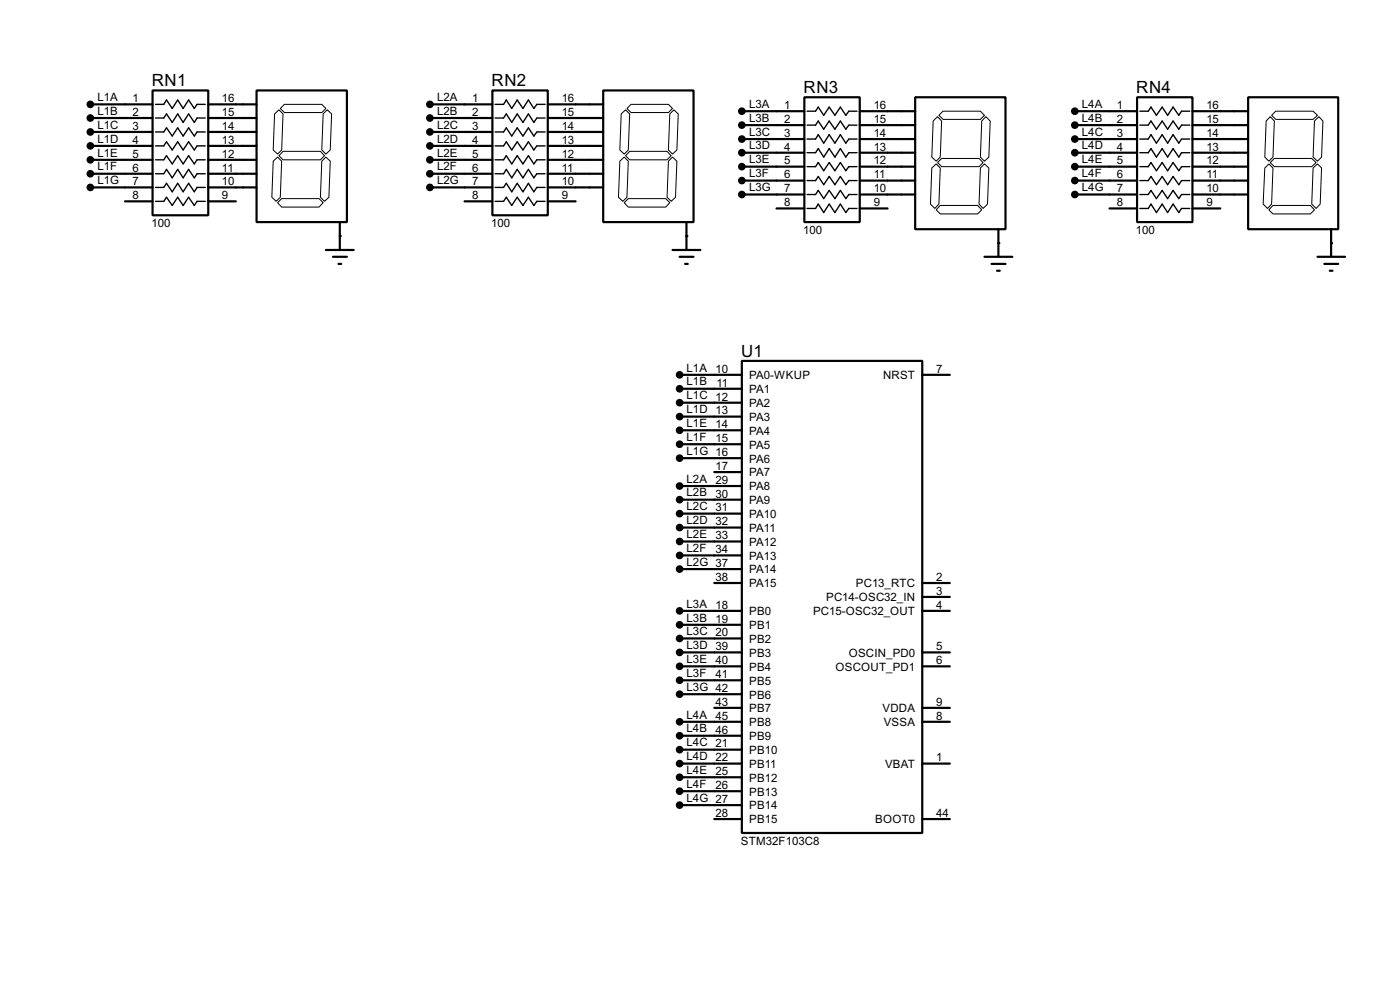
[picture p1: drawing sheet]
<svg xmlns="http://www.w3.org/2000/svg" width="256mm" height="180mm" viewBox="0 0 256 180" stroke-linecap="round" stroke-linejoin="round" font-family="sans-serif">
<g fill="none" stroke="#000" stroke-width=".4">
<path d="M16.6 19.1h11.4M28 16.6h10.2v22.8h-10.2zM38.2 19.1h8.8M47 16.6h16.6v24.1h-16.6zM78.8 19.1h11.4M90.2 16.6h10.2v22.8h-10.2zM100.4 19.1h10.1M110.5 16.6h16.6v24.1h-16.6zM147.4 17.8h10.1v22.9h-10.1zM167.7 17.8h16.5v24.2h-16.5zM208.3 17.8h10.2v22.9h-10.2zM228.7 17.8h16.5v24.2h-16.5z"/>
<path d="M16.6 21.6h11.4M16.6 24.2h11.4M16.6 26.7h11.4M16.6 29.3h11.4M16.6 31.8h11.4M16.6 34.3h11.4M22.9 36.9h5.1M38.2 21.6h8.8M38.2 24.2h8.8M38.2 26.7h8.8M38.2 29.3h8.8M38.2 31.8h8.8"/>
<path d="M38.2 34.3h8.8M38.2 36.9h5M78.8 21.6h11.4M78.8 24.2h11.4M78.8 26.7h11.4M78.8 29.3h11.4M78.8 31.8h11.4M78.8 34.3h11.4M85.1 36.9h5.1M100.4 21.6h10.1M100.4 24.2h10.1M100.4 26.7h10.1"/>
<path d="M100.4 29.3h10.1M100.4 31.8h10.1M100.4 34.3h10.1M100.4 36.9h5.1M135.9 20.4h11.5M135.9 22.9h11.5M135.9 25.5h11.5M135.9 28h11.5M135.9 30.5h11.5M135.9 33.1h11.5M135.9 35.6h11.5M142.3 38.2h5.1"/>
<path d="M157.5 20.4h10.2M157.5 22.9h10.2M157.5 25.5h10.2M157.5 28h10.2M157.5 30.5h10.2M157.5 33.1h10.2M157.5 35.6h10.2M157.5 38.2h5.1M196.9 20.4h11.4M196.9 22.9h11.4M196.9 25.5h11.4M196.9 28h11.4"/>
<path d="M196.9 30.5h11.4M196.9 33.1h11.4M196.9 35.6h11.4M203.3 38.2h5M218.5 20.4h10.2M218.5 22.9h10.2M218.5 25.5h10.2M218.5 28h10.2M218.5 30.5h10.2M218.5 33.1h10.2M218.5 35.6h10.2M218.5 38.2h5.1"/>
<path d="M59.7 45.8h5.1M61 47h2.6M62 48.3h.5M62.3 40.7v5.1M123.2 45.8h5.1M124.5 47h2.6M125.5 48.3h.5M125.8 40.7v5.1M180.4 47h5.1M181.7 48.3h2.5M182.7 49.6h.5M182.9 42v5"/>
<path d="M241.4 47h5M242.6 48.3h2.6M243.6 49.6h.5M243.9 42v5M124.5 68.6h11.4M124.5 71.2h11.4M124.5 73.7h11.4M124.5 76.3h11.4M124.5 78.8h11.4M135.9 66.1h33.1v86.4h-33.1zM169 68.6h5M124.5 81.3h11.4"/>
<path d="M124.5 83.9h11.4M124.5 89h11.4M124.5 91.5h11.4M124.5 94h11.4M124.5 96.6h11.4M124.5 99.1h11.4M130.9 86.4h5M124.5 101.7h11.4M124.5 104.2h11.4M124.5 111.8h11.4M124.5 114.4h11.4M124.5 116.9h11.4"/>
<path d="M124.5 119.4h11.4M130.9 106.7h5M169 111.8h5M169 119.4h5M169 106.7h5M169 109.3h5M124.5 122h11.4M124.5 124.5h11.4M124.5 127.1h11.4M124.5 132.1h11.4M124.5 134.7h11.4M124.5 137.2h11.4"/>
<path d="M124.5 139.8h11.4M130.9 129.6h5M169 122h5M169 132.1h5M169 139.8h5M169 129.6h5M124.5 142.3h11.4M124.5 144.8h11.4M124.5 147.4h11.4M130.9 149.9h5M169 149.9h5"/>
</g>
<g fill="#000">
<circle cx="62.3" cy="43.2" r=".2"/>
<circle cx="125.8" cy="43.2" r=".2"/>
<circle cx="182.9" cy="44.5" r=".2"/>
<circle cx="243.9" cy="44.5" r=".2"/>
</g>
<g fill="none" stroke="#000" stroke-width=".25">
<path d="M28.5 19.1h1.5l.5-.8 1.1 1.6 1-1.6 1 1.6 1-1.6 1 1.6 .5-.8h1.5M90.7 19.1h1.6l.5-.8 1 1.6 1-1.6 1 1.6 1-1.6 1 1.6 .6-.8h1.5M28.5 21.6h1.5l.5-.7 1.1 1.5 1-1.5 1 1.5 1-1.5 1 1.5 .5-.8h1.5M28.5 24.2h1.5l.5-.8 1.1 1.5 1-1.5 1 1.5 1-1.5 1 1.5 .5-.7h1.5M28.5 26.7h1.5l.5-.7 1.1 1.5 1-1.5 1 1.5 1-1.5 1 1.5 .5-.8h1.5M28.5 29.3h1.5l.5-.8 1.1 1.5 1-1.5 1 1.5 1-1.5 1 1.5 .5-.7h1.5M28.5 31.8h1.5l.5-.8 1.1 1.6 1-1.6 1 1.6 1-1.6 1 1.6 .5-.8h1.5M28.5 34.3h1.5l.5-.7 1.1 1.5 1-1.5 1 1.5 1-1.5 1 1.5 .5-.8h1.5M28.5 36.9h1.5l.5-.8 1.1 1.5 1-1.5 1 1.5 1-1.5 1 1.5 .5-.7h1.5M90.7 21.6h1.6l.5-.7 1 1.5 1-1.5 1 1.5 1-1.5 1 1.5 .6-.8h1.5M90.7 24.2h1.6l.5-.8 1 1.5 1-1.5 1 1.5 1-1.5 1 1.5 .6-.7h1.5M90.7 26.7h1.6l.5-.7 1 1.5 1-1.5 1 1.5 1-1.5 1 1.5 .6-.8h1.5"/>
<path d="M90.7 29.3h1.6l.5-.8 1 1.5 1-1.5 1 1.5 1-1.5 1 1.5 .6-.7h1.5M90.7 31.8h1.6l.5-.8 1 1.6 1-1.6 1 1.6 1-1.6 1 1.6 .6-.8h1.5M90.7 34.3h1.6l.5-.7 1 1.5 1-1.5 1 1.5 1-1.5 1 1.5 .6-.8h1.5M90.7 36.9h1.6l.5-.8 1 1.5 1-1.5 1 1.5 1-1.5 1 1.5 .6-.7h1.5M147.9 20.4h1.5l.5-.8 1 1.5 1-1.5 1.1 1.5 1-1.5 1 1.5 .5-.7h1.5M147.9 22.9h1.5l.5-.7 1 1.5 1-1.5 1.1 1.5 1-1.5 1 1.5 .5-.8h1.5M147.9 25.5h1.5l.5-.8 1 1.5 1-1.5 1.1 1.5 1-1.5 1 1.5 .5-.7h1.5M147.9 28h1.5l.5-.8 1 1.6 1-1.6 1.1 1.6 1-1.6 1 1.6 .5-.8h1.5M147.9 30.5h1.5l.5-.7 1 1.5 1-1.5 1.1 1.5 1-1.5 1 1.5 .5-.8h1.5M147.9 33.1h1.5l.5-.8 1 1.5 1-1.5 1.1 1.5 1-1.5 1 1.5 .5-.7h1.5M147.9 35.6h1.5l.5-.7 1 1.5 1-1.5 1.1 1.5 1-1.5 1 1.5 .5-.8h1.5M147.9 38.2h1.5l.5-.8 1 1.5 1-1.5 1.1 1.5 1-1.5 1 1.5 .5-.7h1.5"/>
<path d="M208.8 20.4h1.6l.5-.8 1 1.5 1-1.5 1 1.5 1-1.5 1.1 1.5 .5-.7h1.5M208.8 22.9h1.6l.5-.7 1 1.5 1-1.5 1 1.5 1-1.5 1.1 1.5 .5-.8h1.5M208.8 25.5h1.6l.5-.8 1 1.5 1-1.5 1 1.5 1-1.5 1.1 1.5 .5-.7h1.5M208.8 28h1.6l.5-.8 1 1.6 1-1.6 1 1.6 1-1.6 1.1 1.6 .5-.8h1.5M208.8 30.5h1.6l.5-.7 1 1.5 1-1.5 1 1.5 1-1.5 1.1 1.5 .5-.8h1.5M208.8 33.1h1.6l.5-.8 1 1.5 1-1.5 1 1.5 1-1.5 1.1 1.5 .5-.7h1.5M208.8 35.6h1.6l.5-.7 1 1.5 1-1.5 1 1.5 1-1.5 1.1 1.5 .5-.8h1.5M208.8 38.2h1.6l.5-.8 1 1.5 1-1.5 1 1.5 1-1.5 1.1 1.5 .5-.7h1.5"/>
</g>
<g fill="#000" stroke="#000" stroke-width=".4">
<circle cx="16.5" cy="19.1" r=".5"/>
<circle cx="78.7" cy="19.1" r=".5"/>
<circle cx="16.5" cy="24.2" r=".5"/>
<circle cx="16.5" cy="21.6" r=".5"/>
<circle cx="16.5" cy="34.3" r=".5"/>
<circle cx="16.5" cy="31.8" r=".5"/>
<circle cx="16.5" cy="26.7" r=".5"/>
<circle cx="16.5" cy="29.3" r=".5"/>
<circle cx="78.7" cy="24.2" r=".5"/>
<circle cx="78.7" cy="21.6" r=".5"/>
<circle cx="78.7" cy="26.7" r=".5"/>
<circle cx="78.7" cy="29.3" r=".5"/>
<circle cx="78.7" cy="31.8" r=".5"/>
<circle cx="78.7" cy="34.3" r=".5"/>
<circle cx="135.9" cy="20.4" r=".5"/>
<circle cx="135.9" cy="22.9" r=".5"/>
<circle cx="135.9" cy="25.5" r=".5"/>
<circle cx="135.9" cy="30.5" r=".5"/>
<circle cx="135.9" cy="28" r=".5"/>
<circle cx="135.9" cy="33.1" r=".5"/>
<circle cx="135.9" cy="35.6" r=".5"/>
<circle cx="196.9" cy="22.9" r=".5"/>
<circle cx="196.9" cy="20.4" r=".5"/>
<circle cx="196.9" cy="25.5" r=".5"/>
<circle cx="196.9" cy="28" r=".5"/>
<circle cx="196.9" cy="30.5" r=".5"/>
<circle cx="196.9" cy="33.1" r=".5"/>
<circle cx="196.9" cy="35.6" r=".5"/>
<circle cx="124.5" cy="76.3" r=".5"/>
<circle cx="124.5" cy="68.6" r=".5"/>
<circle cx="124.5" cy="73.7" r=".5"/>
<circle cx="124.5" cy="78.8" r=".5"/>
<circle cx="124.5" cy="71.2" r=".5"/>
<circle cx="124.5" cy="96.6" r=".5"/>
<circle cx="124.5" cy="89" r=".5"/>
<circle cx="124.5" cy="81.3" r=".5"/>
<circle cx="124.5" cy="99.1" r=".5"/>
<circle cx="124.5" cy="83.9" r=".5"/>
<circle cx="124.5" cy="94" r=".5"/>
<circle cx="124.5" cy="91.5" r=".5"/>
<circle cx="124.5" cy="119.4" r=".5"/>
<circle cx="124.5" cy="111.8" r=".5"/>
<circle cx="124.5" cy="114.4" r=".5"/>
<circle cx="124.5" cy="116.9" r=".5"/>
<circle cx="124.5" cy="104.2" r=".5"/>
<circle cx="124.5" cy="101.7" r=".5"/>
<circle cx="124.5" cy="122" r=".5"/>
<circle cx="124.5" cy="127.1" r=".5"/>
<circle cx="124.5" cy="132.1" r=".5"/>
<circle cx="124.5" cy="134.7" r=".5"/>
<circle cx="124.5" cy="139.8" r=".5"/>
<circle cx="124.5" cy="124.5" r=".5"/>
<circle cx="124.5" cy="137.2" r=".5"/>
<circle cx="124.5" cy="142.3" r=".5"/>
<circle cx="124.5" cy="147.4" r=".5"/>
<circle cx="124.5" cy="144.8" r=".5"/>
</g>
<g fill="none" stroke="#000" stroke-width=".18">
<path d="M51.4 19.9l.7-.8h6.9l.7 .8-.7 .7h-6.9zM114.9 19.9l.7-.8h6.9l.7 .8-.7 .7h-6.9zM50.1 29.5l.8-.7 .7 .7-.2 6.6-.8 .8-.8-.8zM50.3 20.9l.8-.8 .8 .8-.3 6.6-.7 .7-.8-.7zM50.9 37.1l.7-.7h6.9l.7 .7-.7 .8h-6.9zM51.9 27.7h6.8l.8 .8-.8 .8h-6.8l-.8-.8zM59 29.5l.7-.7 .8 .7-.2 6.6-.8 .8-.8-.8zM59.2 20.9l.8-.8 .8 .8-.3 6.6-.8 .7-.7-.7zM113.6 29.5l.8-.7 .7 .7-.2 6.6-.8 .8-.8-.8zM113.8 20.9l.8-.8 .8 .8-.3 6.6-.7 .7-.8-.7zM114.4 37.1l.7-.7h6.9l.7 .7-.7 .8h-6.9zM115.4 27.7h6.8l.8 .8-.8 .8h-6.8l-.8-.8z"/>
<path d="M122.5 29.5l.7-.7 .8 .7-.2 6.6-.8 .8-.8-.8zM122.7 20.9l.8-.8 .8 .8-.3 6.6-.8 .7-.7-.7zM170.7 30.8l.8-.8 .8 .8-.3 6.6-.7 .8-.8-.8zM171 22.2l.8-.8 .7 .8-.2 6.6-.8 .7-.8-.7zM171.8 29.8l.7-.8h6.9l.7 .8-.7 .7h-6.9zM172 21.1l.8-.7h6.8l.8 .7-.8 .8h-6.8zM172.3 37.6h6.8l.8 .8-.8 .8h-6.8l-.8-.8zM179.6 30.8l.8-.8 .8 .8-.3 6.6-.8 .8-.7-.8zM180.6 21.4l.8 .8-.2 6.6-.8 .7-.8-.7 .3-6.6zM231.7 30.8l.8-.8 .7 .8-.2 6.6-.8 .8-.8-.8zM232.7 29.8l.8-.8h6.8l.8 .8-.8 .7h-6.8zM232.7 21.4l.8 .8-.3 6.6-.7 .7-.8-.7 .3-6.6z"/>
<path d="M233 21.1l.7-.7h6.9l.8 .7-.8 .8h-6.9zM233.2 37.6h6.9l.7 .8-.7 .8h-6.9l-.7-.8zM240.6 30.8l.8-.8 .7 .8-.2 6.6-.8 .8-.8-.8zM240.8 22.2l.8-.8 .8 .8-.3 6.6-.7 .7-.8-.7z"/>
</g>
<g font-size="3.5">
<text x="27.8" y="15.7">RN1</text>
<text x="90.1" y="15.7">RN2</text>
<text x="147.2" y="17">RN3</text>
<text x="208.2" y="17">RN4</text>
<text x="135.8" y="65.3">U1</text>
</g>
<g font-size="2.4">
<text x="17.8" y="18.5">L1A</text>
<text x="17.8" y="21">L1B</text>
<text x="17.8" y="23.6">L1C</text>
<text x="24.3" y="18.7">1</text>
<text x="24.3" y="21.2">2</text>
<text x="24.3" y="23.8">3</text>
<text x="40.7" y="18.7">16</text>
<text x="40.7" y="21.2">15</text>
<text x="40.7" y="23.8">14</text>
<text x="80.1" y="18.5">L2A</text>
<text x="80.1" y="21">L2B</text>
<text x="80.1" y="23.6">L2C</text>
<text x="86.5" y="18.7">1</text>
<text x="86.5" y="21.2">2</text>
<text x="86.5" y="23.8">3</text>
<text x="102.9" y="18.7">16</text>
<text x="102.9" y="21.2">15</text>
<text x="102.9" y="23.8">14</text>
<text x="137.2" y="19.8">L3A</text>
<text x="137.2" y="22.3">L3B</text>
<text x="143.7" y="19.9">1</text>
<text x="143.7" y="22.5">2</text>
<text x="160.1" y="19.9">16</text>
<text x="160.1" y="22.5">15</text>
<text x="198.2" y="19.8">L4A</text>
<text x="198.2" y="22.3">L4B</text>
<text x="204.6" y="19.9">1</text>
<text x="204.6" y="22.5">2</text>
<text x="221" y="19.9">16</text>
<text x="221" y="22.5">15</text>
<text x="17.8" y="26.1">L1D</text>
<text x="17.8" y="28.6">L1E</text>
<text x="24.3" y="26.3">4</text>
<text x="24.3" y="28.9">5</text>
<text x="40.7" y="26.3">13</text>
<text x="40.7" y="28.9">12</text>
<text x="80.1" y="26.1">L2D</text>
<text x="80.1" y="28.6">L2E</text>
<text x="86.5" y="26.3">4</text>
<text x="86.5" y="28.9">5</text>
<text x="102.9" y="26.3">13</text>
<text x="102.9" y="28.9">12</text>
<text x="137.2" y="24.9">L3C</text>
<text x="137.2" y="27.3">L3D</text>
<text x="137.2" y="29.9">L3E</text>
<text x="143.7" y="25">3</text>
<text x="143.7" y="27.5">4</text>
<text x="160.1" y="25">14</text>
<text x="160.1" y="27.5">13</text>
<text x="198.2" y="24.9">L4C</text>
<text x="198.2" y="27.3">L4D</text>
<text x="198.2" y="29.9">L4E</text>
<text x="204.6" y="25">3</text>
<text x="204.6" y="27.5">4</text>
<text x="221" y="25">14</text>
<text x="221" y="27.5">13</text>
<text x="17.8" y="31.2">L1F</text>
<text x="17.8" y="33.7">L1G</text>
<text x="24.3" y="31.4">6</text>
<text x="24.3" y="33.9">7</text>
<text x="40.7" y="31.4">11</text>
<text x="40.7" y="33.9">10</text>
<text x="80.1" y="31.2">L2F</text>
<text x="80.1" y="33.7">L2G</text>
<text x="86.5" y="31.4">6</text>
<text x="86.5" y="33.9">7</text>
<text x="102.9" y="31.4">11</text>
<text x="102.9" y="33.9">10</text>
<text x="137.2" y="32.5">L3F</text>
<text x="137.2" y="35">L3G</text>
<text x="143.7" y="30.1">5</text>
<text x="143.7" y="32.6">6</text>
<text x="143.7" y="35.2">7</text>
<text x="160.1" y="30.1">12</text>
<text x="160.1" y="32.6">11</text>
<text x="160.1" y="35.2">10</text>
<text x="198.2" y="32.5">L4F</text>
<text x="198.2" y="35">L4G</text>
<text x="204.6" y="30.1">5</text>
<text x="204.6" y="32.6">6</text>
<text x="204.6" y="35.2">7</text>
<text x="221" y="30.1">12</text>
<text x="221" y="32.6">11</text>
<text x="221" y="35.2">10</text>
<text x="24.3" y="36.5">8</text>
<text x="27.8" y="41.6">100</text>
<text x="40.7" y="36.5">9</text>
<text x="86.5" y="36.5">8</text>
<text x="90" y="41.6">100</text>
<text x="102.9" y="36.5">9</text>
<text x="143.7" y="37.7">8</text>
<text x="160.1" y="37.7">9</text>
<text x="204.6" y="37.7">8</text>
<text x="221" y="37.7">9</text>
<text x="147.2" y="42.9">100</text>
<text x="208.1" y="42.9">100</text>
<text x="125.8" y="68">L1A 10</text>
<text x="125.8" y="70.6">L1B</text>
<text x="131.3" y="70.8">11</text>
<text x="137.2" y="69.4">PA0-WKUP</text>
<text x="137.2" y="72">PA1</text>
<text x="161.8" y="69.4">NRST</text>
<text x="171.5" y="68.2">7</text>
<text x="125.8" y="73.1">L1C 12</text>
<text x="125.8" y="75.7">L1D 13</text>
<text x="137.2" y="74.5">PA2</text>
<text x="137.2" y="77.1">PA3</text>
<text x="125.8" y="78.2">L1E 14</text>
<text x="125.8" y="80.7">L1F</text>
<text x="125.8" y="83.3">L1G 16</text>
<text x="131.1" y="80.9">15</text>
<text x="137.2" y="79.6">PA4</text>
<text x="137.2" y="82.1">PA5</text>
<text x="125.8" y="88.4">L2A 29</text>
<text x="131.1" y="86">17</text>
<text x="137.2" y="84.7">PA6</text>
<text x="137.2" y="87.2">PA7</text>
<text x="137.2" y="89.8">PA8</text>
<text x="125.8" y="90.8">L2B 30</text>
<text x="125.8" y="93.4">L2C 31</text>
<text x="125.8" y="96">L2D 32</text>
<text x="137.2" y="92.3">PA9</text>
<text x="137.2" y="94.8">PA10</text>
<text x="125.8" y="98.5">L2E 33</text>
<text x="125.8" y="101.1">L2F</text>
<text x="131.1" y="101.2">34</text>
<text x="137.2" y="97.4">PA11</text>
<text x="137.2" y="99.9">PA12</text>
<text x="125.8" y="103.6">L2G 37</text>
<text x="131.1" y="106.3">38</text>
<text x="137.2" y="102.5">PA13</text>
<text x="137.2" y="105">PA14</text>
<text x="137.2" y="107.5">PA15</text>
<text x="156.8" y="107.5">PC13_RTC</text>
<text x="171.5" y="106.3">2</text>
<text x="125.8" y="111.2">L3A 18</text>
<text x="125.8" y="113.8">L3B 19</text>
<text x="137.2" y="112.6">PB0</text>
<text x="148.9" y="112.6">PC15-OSC32_OUT</text>
<text x="151.3" y="110.1">PC14-OSC32_IN</text>
<text x="171.5" y="108.9">3</text>
<text x="171.5" y="111.4">4</text>
<text x="125.8" y="116.3">L3C 20</text>
<text x="125.8" y="118.8">L3D 39</text>
<text x="137.2" y="115.2">PB1</text>
<text x="137.2" y="117.7">PB2</text>
<text x="171.5" y="119">5</text>
<text x="125.8" y="121.4">L3E 40</text>
<text x="125.8" y="123.9">L3F</text>
<text x="131.1" y="124.1">41</text>
<text x="137.2" y="120.2">PB3</text>
<text x="137.2" y="122.8">PB4</text>
<text x="137.2" y="125.3">PB5</text>
<text x="153.1" y="122.8">OSCOUT_PD1</text>
<text x="155.5" y="120.2">OSCIN_PD0</text>
<text x="171.5" y="121.6">6</text>
<text x="125.8" y="126.5">L3G 42</text>
<text x="125.8" y="131.5">L4A 45</text>
<text x="131.1" y="129.2">43</text>
<text x="137.2" y="127.9">PB6</text>
<text x="137.2" y="130.4">PB7</text>
<text x="161.7" y="130.4">VDDA</text>
<text x="171.5" y="129.2">9</text>
<text x="171.5" y="131.7">8</text>
<text x="125.8" y="134.1">L4B 46</text>
<text x="125.8" y="136.6">L4C 21</text>
<text x="137.2" y="132.9">PB8</text>
<text x="137.2" y="135.5">PB9</text>
<text x="161.9" y="132.9">VSSA</text>
<text x="125.8" y="139.2">L4D 22</text>
<text x="125.8" y="141.7">L4E 25</text>
<text x="137.2" y="138">PB10</text>
<text x="137.2" y="140.6">PB11</text>
<text x="137.2" y="143.1">PB12</text>
<text x="162.1" y="140.6">VBAT</text>
<text x="171.5" y="139.4">1</text>
<text x="125.8" y="144.2">L4F</text>
<text x="125.8" y="146.8">L4G 27</text>
<text x="131.1" y="144.4">26</text>
<text x="131.1" y="149.5">28</text>
<text x="137.2" y="145.6">PB13</text>
<text x="137.2" y="148.2">PB14</text>
<text x="171.5" y="149.5">44</text>
<text x="135.7" y="154.7">STM32F103C8</text>
<text x="137.2" y="150.7">PB15</text>
<text x="160.3" y="150.7">BOOT0</text>
</g>
</svg>
